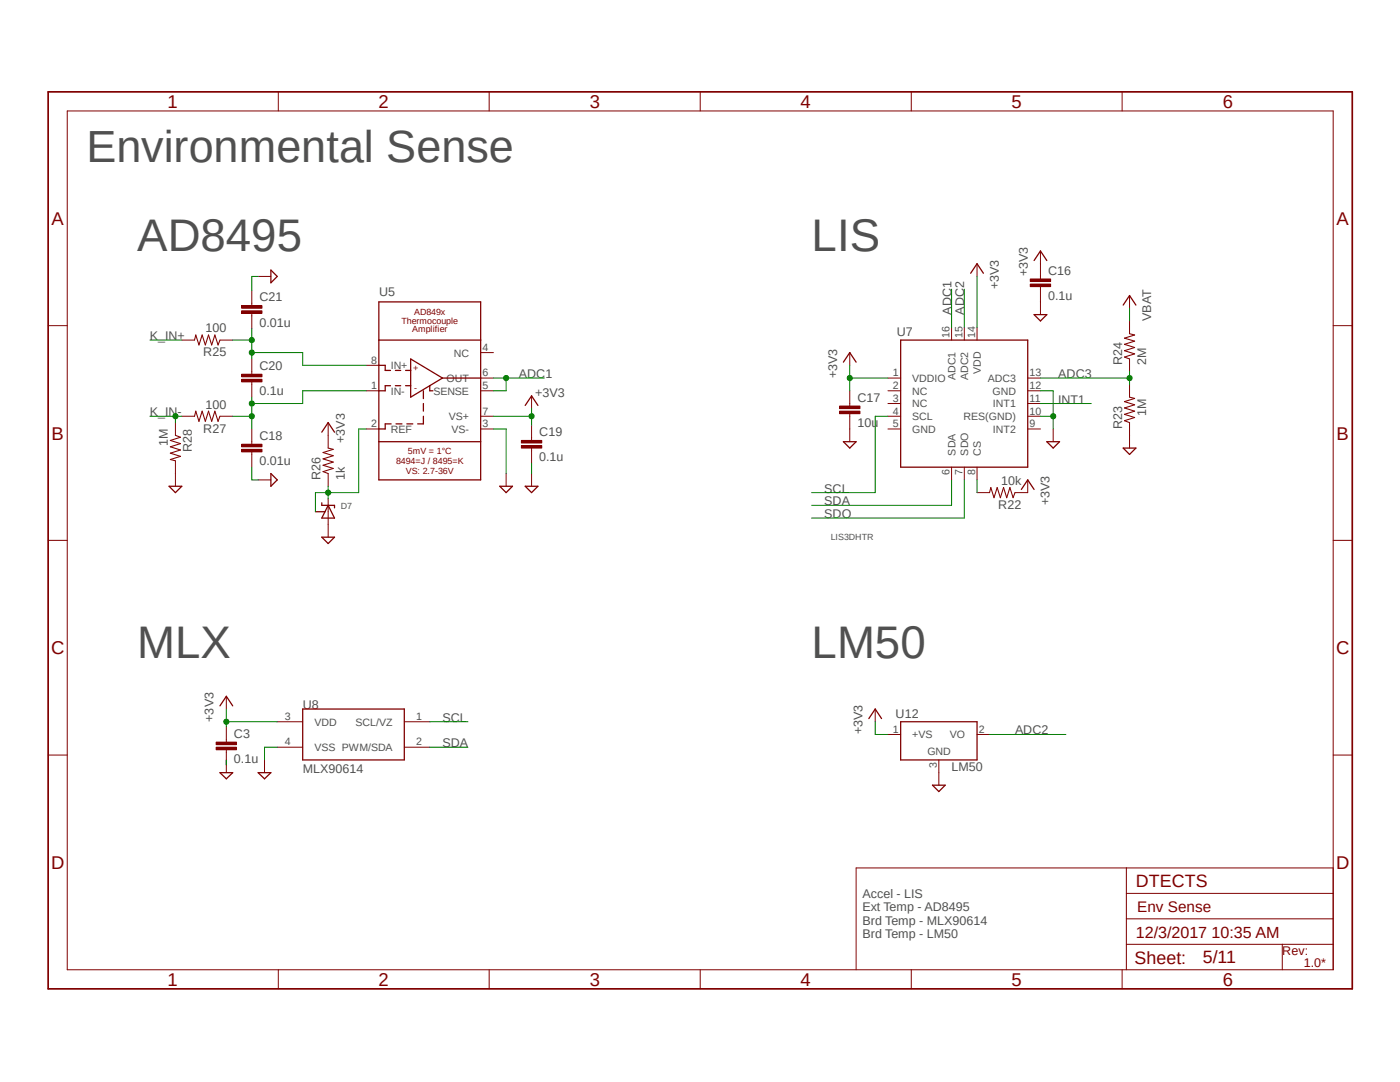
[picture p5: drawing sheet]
<svg xmlns="http://www.w3.org/2000/svg" width="279mm" height="216mm" viewBox="0 0 279 216" stroke-linecap="round" stroke-linejoin="round" font-family="sans-serif">
<path d="M9.1 18l261.2 179.9M270.3 18l-261.2 179.9" fill="none" stroke="#fff" stroke-width=".2"/>
<g fill="none" stroke="#800000" stroke-width=".2">
<path d="M55.5 18.3v3.8M97.6 18.3v3.8M139.7 18.3v3.8M181.9 18.3v3.8M223.9 18.3v3.8M13.4 22.1h252.7v171.4h-252.7zM207.6 55.2v.5M207.6 57.2v.5M9.6 65h3.8M177.2 75.4h2.5M177.2 78h2.5M189.9 65.3v2.6"/>
<path d="M192.4 65.3v2.6M195 65.3v2.6M205.1 75.4h2.5M205.1 78h2.5M225.4 64.1v2.5M225.4 71.6v2.6M225.4 76.7v2.5M266.1 65h3.8M65.5 99.6v5M177.2 85.6h2.5M177.2 80.5h2.5M177.2 83.1h2.5"/>
<path d="M189.9 93.2v2.6M192.4 93.2v2.6M195 93.2v2.6M195 98.3h2.5M202.6 98.3h2.5M205.1 85.6h2.5M205.1 80.5h2.5M205.1 83.1h2.5M225.4 84.3v2.6M9.6 107.8h3.8M266.1 107.8h3.8M9.6 150.7h3.8"/>
<path d="M174.7 141.5v2.5M187.4 154.2v2.5M266.1 150.7h3.8M224.8 173.2v20.3M224.8 178.3h41.3M266.1 173.2h-95.2v20.3M55.5 193.5v3.8M97.6 193.5v3.8M139.7 193.5v3.8M181.9 193.5v3.8M223.9 193.5v3.8M224.8 188.4h41.3"/>
<path d="M224.8 183.3h41.3M255.9 188.4v5.1"/>
</g>
<path d="M9.6 18.3h260.3v179h-260.3z" fill="none" stroke="#800000" stroke-width=".34"/>
<path d="M179.7 67.9h25.4v25.3h-25.4zM62.9 102.1h2M64.2 100.3v.5h2.6v.5M65.5 100.8l1.3 2.6h-2.6zM173.4 143.4l1.3-1.9 1.2 1.9M186.1 156.7h2.5l-1.2 1.2z" fill="none" stroke="#800000" stroke-width=".25"/>
<path d="M225.4 79.2l1 .3-2 .6 2 .7-2 .6 2 .6-2 .7 2 .6-2 .6 1 .4M225.4 66.6l1 .2-2 .7 2 .6-2 .6 2 .6-2 .7 2 .6-2 .6 1 .4M197.5 98.3l.2-1 .7 2 .6-2 .6 2 .7-2 .6 2 .6-2 .7 2 .4-1" fill="none" stroke="#800000" stroke-width=".21"/>
<path d="M205.6 56.7h4.1v.5h-4.1z" fill-rule="evenodd" fill="#800000"/>
<path d="M205.6 56.7h4.1v.5h-4.1z" fill="none" stroke="#800000" stroke-width=".2"/>
<path d="M205.6 55.7h4.1v.5h-4.1z" fill-rule="evenodd" fill="#800000"/>
<path d="M205.6 55.7h4.1v.5h-4.1zM207.6 52.6v2.6M207.6 57.7v2.5M169.6 80.5v.5M169.6 82.5v.6" fill="none" stroke="#800000" stroke-width=".2"/>
<path d="M167.6 82h4v.5h-4z" fill-rule="evenodd" fill="#800000"/>
<path d="M167.6 82h4v.5h-4z" fill="none" stroke="#800000" stroke-width=".2"/>
<path d="M167.6 81h4v.5h-4z" fill-rule="evenodd" fill="#800000"/>
<path d="M195 52.6v2.6M207.6 50.1v2.5M225.4 59v2.5M169.6 70.4v2.5M169.6 78v2.5M207.6 60.2v2.6M167.6 81h4v.5h-4zM169.6 83.1v5M205.1 95.8v2.5M225.4 86.9v2.5M45.2 147.6v.5M45.2 149.6v.5" fill="none" stroke="#800000" stroke-width=".2"/>
<path d="M193.7 54.5l1.3-1.9 1.3 1.9M206.4 52l1.2-1.9 1.3 1.9M168.3 72.3l1.3-1.9 1.3 1.9M206.4 62.8h2.5l-1.3 1.3zM224.2 60.9l1.2-1.9 1.3 1.9M168.3 88.1h2.6l-1.3 1.3zM203.8 97.7l1.3-1.9 1.3 1.9M224.2 89.4h2.5l-1.3 1.3z" fill="none" stroke="#800000" stroke-width=".25"/>
<path d="M43.1 149.1h4.1v.5h-4.1z" fill-rule="evenodd" fill="#800000"/>
<path d="M43.1 149.1h4.1v.5h-4.1z" fill="none" stroke="#800000" stroke-width=".2"/>
<path d="M43.1 148.1h4.1v.5h-4.1z" fill-rule="evenodd" fill="#800000"/>
<path d="M106.1 79v2.5M101 94.5v2.5M106.1 87.4v.5M106.1 89.4v.5M43.1 148.1h4.1v.5h-4.1zM45.2 145v2.6M45.2 150.1v2.6" fill="none" stroke="#800000" stroke-width=".2"/>
<path d="M99.7 97h2.6l-1.3 1.3zM104.8 80.9l1.3-1.9 1.3 1.9" fill="none" stroke="#800000" stroke-width=".25"/>
<path d="M104.1 88.9h4v.5h-4z" fill-rule="evenodd" fill="#800000"/>
<path d="M104.1 88.9h4v.5h-4z" fill="none" stroke="#800000" stroke-width=".2"/>
<path d="M104.1 87.9h4v.5h-4z" fill-rule="evenodd" fill="#800000"/>
<path d="M50.2 88.1v.5M50.2 90.2v.5M65.5 84.3v5.1M65.5 94.5v2.5M104.1 87.9h4v.5h-4zM106.1 84.8v2.6M106.1 89.9v2.6M106.1 94.5v2.5M65.5 104.6v2.6" fill="none" stroke="#800000" stroke-width=".2"/>
<path d="M64.2 86.2l1.3-1.9 1.3 1.9M104.8 97h2.6l-1.3 1.3zM64.2 107.2h2.6l-1.3 1.3z" fill="none" stroke="#800000" stroke-width=".25"/>
<path d="M65.5 89.4l1 .3-2 .6 2 .6-2 .7 2 .6-2 .6 2 .7-2 .6 1 .4" fill="none" stroke="#800000" stroke-width=".21"/>
<path d="M48.2 89.7h4.1v.5h-4.1z" fill-rule="evenodd" fill="#800000"/>
<path d="M48.2 89.7h4.1v.5h-4.1z" fill="none" stroke="#800000" stroke-width=".2"/>
<path d="M48.2 88.6h4.1v.6h-4.1z" fill-rule="evenodd" fill="#800000"/>
<path d="M50.2 74.2v.5M50.2 76.2v.5M48.2 88.6h4.1v.6h-4.1zM50.2 85.6v2.5M50.2 90.7v2.5" fill="none" stroke="#800000" stroke-width=".2"/>
<path d="M48.2 75.7h4.1v.5h-4.1z" fill-rule="evenodd" fill="#800000"/>
<path d="M48.2 75.7h4.1v.5h-4.1z" fill="none" stroke="#800000" stroke-width=".2"/>
<path d="M48.2 74.7h4.1v.5h-4.1z" fill-rule="evenodd" fill="#800000"/>
<path d="M48.2 74.7h4.1v.5h-4.1zM50.2 60.5v.5M50.2 62.5v.5M50.2 71.6v2.6M50.2 76.7v2.5" fill="none" stroke="#800000" stroke-width=".2"/>
<path d="M48.2 62h4.1v.5h-4.1z" fill-rule="evenodd" fill="#800000"/>
<path d="M48.2 62h4.1v.5h-4.1z" fill="none" stroke="#800000" stroke-width=".2"/>
<path d="M48.2 61h4.1v.5h-4.1z" fill-rule="evenodd" fill="#800000"/>
<g fill="none" stroke="#800000" stroke-width=".2">
<path d="M50.2 58v2.5M51.5 55.2h2.6M36.3 67.9h2.5M43.9 67.9h2.5M48.2 61h4.1v.5h-4.1zM50.2 63v2.6M73.1 72.9h2.5M73.1 78h2.5M95.9 78h2.6M95.9 70.4h2.6M95.9 75.4h2.6M35 84.3v2.6"/>
<path d="M35 91.9v5.1M36.3 83.1h2.5M43.9 83.1h2.5M51.5 95.8h2.6M73.1 85.6h2.5M95.9 83.1h2.6M95.9 85.6h2.6M210.2 85.6v2.5M45.2 138.9v2.6M45.2 151.6v2.6M52.8 151.6v2.6M55.3 149.1h5.1"/>
<path d="M55.3 144h5.1M80.7 149.1h5.1M80.7 144h5.1M177.2 146.6h2.5M187.4 151.6v2.6M195 146.6h2.5"/>
</g>
<path d="M38.8 67.9l.3-1.1 .6 2 .6-2 .7 2 .6-2 .6 2 .7-2 .6 2 .4-.9M35 86.9l1 .3-2 .7 2 .6-2 .7 2 .6-2 .6 2 .7-2 .6 1 .2M38.8 83.1l.3-1.1 .6 2.1 .6-2.1 .7 2.1 .6-2.1 .6 2.1 .7-2.1 .6 2.1 .4-1" fill="none" stroke="#800000" stroke-width=".21"/>
<g fill="none" stroke="#800000" stroke-width=".25">
<path d="M54.1 53.9l1.2 1.3-1.2 1.2zM75.6 67.9h20.3M75.6 60.2h20.3v35.6h-20.3zM75.6 72.9h1.3v1h1M77.9 77h-1v1h-1.3M78.9 73.9h1.1M78.9 77h1.1M80.9 73.9h1.1M80.9 77h1.1M82 71.6l6.3 3.8-6.3 3.8zM84.5 78v1.5M85.8 77v1h.6"/>
<path d="M88.3 75.4h7.6M33.7 97h2.6l-1.3 1.3zM54.1 94.5l1.2 1.3-1.2 1.2zM75.6 88.1h20.3M78.1 84.6h-1.2v1h-1.3M79 84.6h1.2M81.2 84.6h1.2M84.5 80.5v1.5M84.5 83.1v1.5h-1.1M208.9 88.1h2.6l-1.3 1.3zM43.9 140.8l1.3-1.9 1.2 1.9M43.9 154.2h2.5l-1.2 1.2z"/>
<path d="M51.5 154.2h2.6l-1.3 1.2zM60.4 141.5h20.3v10.1h-20.3zM179.7 144h15.3v7.6h-15.3z"/>
</g>
<path d="M192.4 57.7v7.6M195 55.2v10.1M98.5 83.1h7.6M106.1 81.5v3.3M177.2 83.1h-2.5v15.2h-12.7M189.9 95.8v5h-27.9M85.8 144h7.6M85.8 149.1h7.6M174.7 144v2.6h2.5M197.5 146.6h15.2" fill="none" stroke="#008000" stroke-width=".2"/>
<circle cx="106.1" cy="83.1" r=".51" fill="#008000"/>
<g fill="none" stroke="#008000" stroke-width=".2">
<path d="M45.2 141.5v3.5M45.2 144h10.1"/>
<circle cx="106.1" cy="83.1" r=".51"/>
</g>
<circle cx="45.2" cy="144" r=".51" fill="#008000"/>
<g fill="none" stroke="#008000" stroke-width=".2">
<path d="M169.6 75.4h7.6M169.6 72.9v5.1M195 95.8v2.5M207.6 80.5h10.2"/>
<circle cx="45.2" cy="144" r=".51"/>
</g>
<circle cx="169.6" cy="75.4" r=".51" fill="#008000"/>
<g fill="none" stroke="#008000" stroke-width=".2">
<path d="M207.6 75.4h17.8M225.4 74.2v2.5"/>
<circle cx="169.6" cy="75.4" r=".51"/>
</g>
<circle cx="225.4" cy="75.4" r=".51" fill="#008000"/>
<g fill="none" stroke="#008000" stroke-width=".2">
<path d="M189.9 57.7v7.6M98.5 75.4h10.1M101 75.4v2.6h-2.5"/>
<circle cx="225.4" cy="75.4" r=".51"/>
</g>
<circle cx="101" cy="75.4" r=".51" fill="#008000"/>
<g fill="none" stroke="#008000" stroke-width=".2">
<path d="M62.9 98.3h2.6M65.5 97v2.6M192.4 95.8v7.6h-30.4"/>
<circle cx="101" cy="75.4" r=".51"/>
</g>
<circle cx="65.5" cy="98.3" r=".51" fill="#008000"/>
<g fill="none" stroke="#008000" stroke-width=".2">
<path d="M50.2 65.6v6M50.2 70.4h10.2v2.5h12.7M62.9 98.3v3.8M73.1 85.6h-1.5v12.7h-6.1"/>
<circle cx="65.5" cy="98.3" r=".51"/>
</g>
<circle cx="50.2" cy="70.4" r=".51" fill="#008000"/>
<g fill="none" stroke="#008000" stroke-width=".2">
<path d="M46.4 67.9h3.8"/>
<circle cx="50.2" cy="70.4" r=".51"/>
</g>
<circle cx="50.2" cy="67.9" r=".51" fill="#008000"/>
<g fill="none" stroke="#008000" stroke-width=".2">
<path d="M50.2 79.2v6.4M73.1 78h-12.7v2.5h-10.2"/>
<circle cx="50.2" cy="67.9" r=".51"/>
</g>
<circle cx="50.2" cy="80.5" r=".51" fill="#008000"/>
<g fill="none" stroke="#008000" stroke-width=".2">
<path d="M46.4 83.1h3.8"/>
<circle cx="50.2" cy="80.5" r=".51"/>
</g>
<circle cx="50.2" cy="83.1" r=".51" fill="#008000"/>
<g fill="none" stroke="#008000" stroke-width=".2">
<path d="M29.9 83.1h6.4M35 83.1v1.2"/>
<circle cx="50.2" cy="83.1" r=".51"/>
</g>
<circle cx="35" cy="83.1" r=".51" fill="#008000"/>
<g fill="none" stroke="#008000" stroke-width=".2">
<path d="M51.5 55.2h-1.3v2.8M29.9 67.9h6.4M207.6 78h2.6v7.6M225.4 61.5v2.6M50.2 93.2v2.6h1.3M98.5 85.6h2.5v8.9M106.1 92.5v2M207.6 83.1h2.6"/>
<circle cx="35" cy="83.1" r=".51"/>
</g>
<circle cx="210.2" cy="83.1" r=".51" fill="#008000"/>
<g fill="none" stroke="#008000" stroke-width=".2">
<path d="M45.2 151.6v1.1M55.3 149.1h-2.5v2.5"/>
<circle cx="210.2" cy="83.1" r=".51"/>
</g>
<g font-size="9.1" fill="#505050">
<text x="27.4" y="50.1">AD8495</text>
<text x="162" y="50.1">LIS</text>
<text x="27.4" y="131.3">MLX</text>
<text x="162" y="131.3">LM50</text>
</g>
<text font-size="9" fill="#505050" x="17.2" y="32.3">Environmental Sense</text>
<g font-size="3.7" fill="#800000">
<text x="33.4" y="21.5">1</text>
<text x="75.6" y="21.5">2</text>
<text x="117.7" y="21.5">3</text>
<text x="159.8" y="21.5">4</text>
<text x="201.9" y="21.5">5</text>
<text x="244" y="21.5">6</text>
<text x="10.3" y="44.9">A</text>
<text x="266.7" y="44.9">A</text>
<text x="10.3" y="87.7">B</text>
<text x="266.7" y="87.7">B</text>
<text x="10.2" y="130.6">C</text>
<text x="266.7" y="130.6">C</text>
<text x="10.2" y="173.4">D</text>
<text x="266.7" y="173.4">D</text>
<text x="33.4" y="196.7">1</text>
<text x="75.6" y="196.7">2</text>
<text x="117.7" y="196.7">3</text>
<text x="159.8" y="196.7">4</text>
<text x="201.9" y="196.7">5</text>
<text x="244" y="196.7">6</text>
</g>
<g font-size="3.6" fill="#800000">
<text x="226.7" y="177">DTECTS</text>
<text x="226.4" y="192.4">Sheet:</text>
<text x="240" y="192.2">5/11</text>
</g>
<text font-size="3.2" fill="#800000" x="226.7" y="187.2">12/3/2017 10:35 AM</text>
<text font-size="3" fill="#800000" x="226.9" y="182.1">Env Sense</text>
<g font-size="2.5" fill="#505050">
<text x="75.7" y="59">U5</text>
<text x="199.3" y="57.7" transform="rotate(-90 199.3 57.7)">+3V3</text>
<text x="205.1" y="55.2" transform="rotate(-90 205.1 55.2)">+3V3</text>
<text x="209.2" y="59.9">0.1u</text>
<text x="209.2" y="54.8">C16</text>
<text x="51.8" y="65.2">0.01u</text>
<text x="51.8" y="60.1">C21</text>
<text x="189.9" y="62.8" transform="rotate(-90 189.9 62.8)">ADC1</text>
<text x="192.4" y="62.8" transform="rotate(-90 192.4 62.8)">ADC2</text>
<text x="229.7" y="64.1" transform="rotate(-90 229.7 64.1)">VBAT</text>
<text x="29.9" y="67.9">K_IN+</text>
<text x="40.6" y="71.1">R25</text>
<text x="41" y="66.3">100</text>
<text x="179" y="67.1">U7</text>
<text x="51.8" y="73.8">C20</text>
<text x="103.5" y="75.4">ADC1</text>
<text x="167" y="75.4" transform="rotate(-90 167 75.4)">+3V3</text>
<text x="211.2" y="75.4">ADC3</text>
<text x="223.9" y="72.9" transform="rotate(-90 223.9 72.9)">R24</text>
<text x="228.7" y="72.9" transform="rotate(-90 228.7 72.9)">2M</text>
<text x="29.9" y="83.1">K_IN-</text>
<text x="41" y="81.5">100</text>
<text x="51.8" y="78.9">0.1u</text>
<text x="106.8" y="79.2">+3V3</text>
<text x="171.1" y="80.1">C17</text>
<text x="211.2" y="80.5">INT1</text>
<text x="228.7" y="83.1" transform="rotate(-90 228.7 83.1)">1M</text>
<text x="33.5" y="89.1" transform="rotate(-90 33.5 89.1)">1M</text>
<text x="40.6" y="86.4">R27</text>
<text x="51.8" y="87.8">C18</text>
<text x="68.8" y="88.4" transform="rotate(-90 68.8 88.4)">+3V3</text>
<text x="107.6" y="87">C19</text>
<text x="171.1" y="85.2">10u</text>
<text x="223.9" y="85.6" transform="rotate(-90 223.9 85.6)">R23</text>
<text x="38.3" y="90.2" transform="rotate(-90 38.3 90.2)">R28</text>
<text x="51.8" y="92.8">0.01u</text>
<text x="64" y="95.8" transform="rotate(-90 64 95.8)">R26</text>
<text x="68.8" y="95.8" transform="rotate(-90 68.8 95.8)">1k</text>
<text x="107.6" y="92.1">0.1u</text>
<text x="164.5" y="98.3">SCL</text>
<text x="164.5" y="100.8">SDA</text>
<text x="199.2" y="101.6">R22</text>
<text x="199.8" y="96.8">10k</text>
<text x="209.4" y="100.8" transform="rotate(-90 209.4 100.8)">+3V3</text>
<text x="164.5" y="103.4">SDO</text>
<text x="60.4" y="141.5">U8</text>
<text x="178.7" y="143.3">U12</text>
<text x="42.6" y="144" transform="rotate(-90 42.6 144)">+3V3</text>
<text x="46.7" y="147.2">C3</text>
<text x="88.3" y="144">SCL</text>
<text x="88.3" y="149.1">SDA</text>
<text x="172.1" y="146.6" transform="rotate(-90 172.1 146.6)">+3V3</text>
<text x="202.6" y="146.6">ADC2</text>
<text x="46.7" y="152.3">0.1u</text>
<text x="60.4" y="154.2">MLX90614</text>
<text x="189.9" y="153.9">LM50</text>
<text x="172.1" y="179.2">Accel - LIS</text>
<text x="172.1" y="181.8">Ext Temp - AD8495</text>
<text x="172.1" y="184.5">Brd Temp - MLX90614</text>
<text x="172.1" y="187.2">Brd Temp - LM50</text>
</g>
<g font-size="2.5" fill="#800000">
<text x="255.9" y="190.5">Rev:</text>
<text x="260.2" y="193">1.0*</text>
</g>
<g font-size="2.1" fill="#505050">
<text x="90.6" y="71.2">NC</text>
<text x="96.3" y="70">4</text>
<text x="189.5" y="67.5" transform="rotate(-90 189.5 67.5)">16</text>
<text x="192.1" y="67.5" transform="rotate(-90 192.1 67.5)">15</text>
<text x="194.6" y="67.5" transform="rotate(-90 194.6 67.5)">14</text>
<text x="74.1" y="72.6">8</text>
<text x="74.1" y="77.6">1</text>
<text x="78" y="73.7">IN+</text>
<text x="89.1" y="76.2">OUT</text>
<text x="96.3" y="75.1">6</text>
<text x="96.3" y="77.6">5</text>
<text x="178.2" y="77.6">2</text>
<text x="178.2" y="75.1">1</text>
<text x="182.1" y="76.2">VDDIO</text>
<text x="190.7" y="75.8" transform="rotate(-90 190.7 75.8)">ADC1</text>
<text x="193.2" y="75.8" transform="rotate(-90 193.2 75.8)">ADC2</text>
<text x="195.7" y="74.6" transform="rotate(-90 195.7 74.6)">VDD</text>
<text x="197.1" y="76.2">ADC3</text>
<text x="205.5" y="75.1">13</text>
<text x="205.5" y="77.6">12</text>
<text x="78" y="78.7">IN-</text>
<text x="86.5" y="78.7">SENSE</text>
<text x="89.6" y="83.8">VS+</text>
<text x="96.3" y="82.7">7</text>
<text x="178.2" y="80.2">3</text>
<text x="178.2" y="82.7">4</text>
<text x="182.1" y="78.7">NC</text>
<text x="182.1" y="81.3">NC</text>
<text x="182.1" y="83.8">SCL</text>
<text x="192.3" y="83.8">RES(GND)</text>
<text x="198.1" y="78.7">GND</text>
<text x="198.2" y="81.3">INT1</text>
<text x="205.5" y="80.2">11</text>
<text x="205.5" y="82.7">10</text>
<text x="74.1" y="85.3">2</text>
<text x="78" y="86.4">REF</text>
<text x="90.1" y="86.4">VS-</text>
<text x="96.3" y="85.3">3</text>
<text x="178.2" y="85.3">5</text>
<text x="182.1" y="86.4">GND</text>
<text x="198.2" y="86.4">INT2</text>
<text x="205.5" y="85.3">9</text>
<text x="189.5" y="94.8" transform="rotate(-90 189.5 94.8)">6</text>
<text x="190.7" y="90.9" transform="rotate(-90 190.7 90.9)">SDA</text>
<text x="192.1" y="94.8" transform="rotate(-90 192.1 94.8)">7</text>
<text x="193.2" y="90.9" transform="rotate(-90 193.2 90.9)">SDO</text>
<text x="194.6" y="94.8" transform="rotate(-90 194.6 94.8)">8</text>
<text x="195.7" y="90.9" transform="rotate(-90 195.7 90.9)">CS</text>
<text x="56.9" y="143.6">3</text>
<text x="83.1" y="143.6">1</text>
<text x="56.9" y="148.7">4</text>
<text x="62.7" y="144.8">VDD</text>
<text x="62.7" y="149.9">VSS PWM/SDA</text>
<text x="71" y="144.8">SCL/VZ</text>
<text x="83.1" y="148.7">2</text>
<text x="178.2" y="146.2">1</text>
<text x="182.1" y="147.3">+VS</text>
<text x="189.6" y="147.3">VO</text>
<text x="195.3" y="146.2">2</text>
<text x="185.1" y="150.6">GND</text>
<text x="187" y="153.2" transform="rotate(-90 187 153.2)">3</text>
</g>
<g font-size="1.8" fill="#800000">
<text x="80.1" y="64.6">Thermocouple</text>
<text x="82.6" y="62.8">AD849x</text>
<text x="82.3" y="66.3">Amplifier</text>
<text x="82.5" y="74">+</text>
<text x="82.7" y="78.1">-</text>
<text x="79" y="92.6">8494=J / 8495=K</text>
<text x="81" y="94.5">VS: 2.7-36V</text>
<text x="81.4" y="90.7">5mV = 1°C</text>
</g>
<g font-size="1.8" fill="#505050">
<text x="68" y="101.6">D7</text>
<text x="165.8" y="107.7">LIS3DHTR</text>
</g>
</svg>
